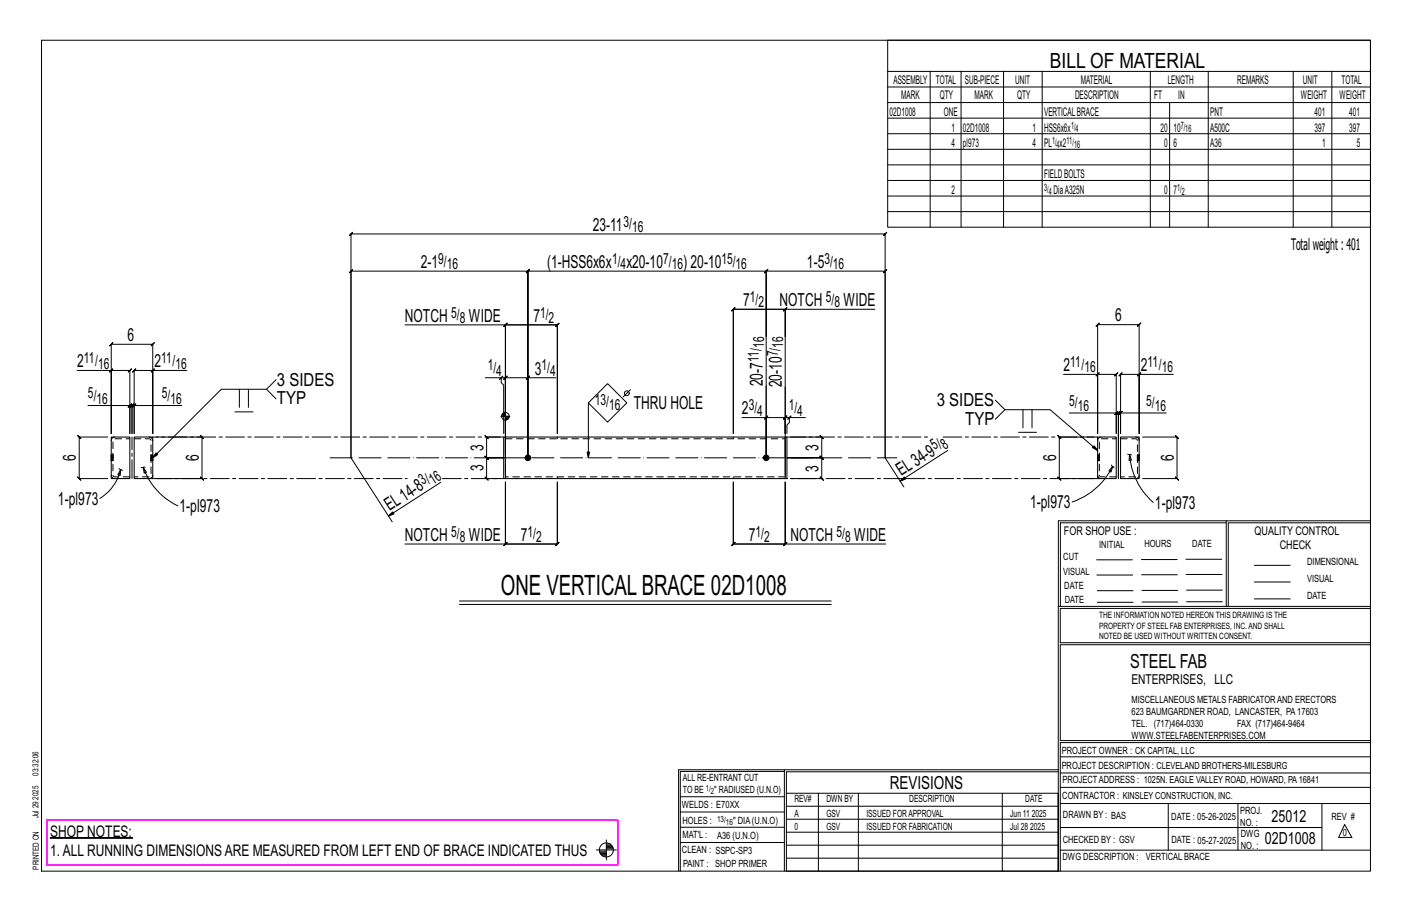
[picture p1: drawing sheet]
<svg xmlns="http://www.w3.org/2000/svg" width="432mm" height="279mm" viewBox="0 0 432 279" stroke-linecap="round" stroke-linejoin="round" font-family="sans-serif">
<g fill="#000" stroke="#000" stroke-width=".31">
<path d="M15.4 256.1h25.2v.1h-25.2z"/>
<circle cx="161.4" cy="139.9" r=".86"/>
<circle cx="234.3" cy="139.9" r=".86"/>
</g>
<g fill="none" stroke="#000" stroke-width=".31">
<path d="M12.7 12.3h406.4v254h-406.4zM271.5 12.3h147.6v57.2h-147.6zM271.5 21.8h147.6M271.5 26.6h147.6M271.5 31.4h147.6M271.5 36.1h147.6M284.5 21.8v47.7M293.9 21.8v47.7M306.9 21.8v47.7M318.7 21.8v47.7M351.8 21.8v47.7M357.7 31.4v38.1"/>
<path d="M369.5 21.8v47.7M395.5 21.8v47.7M407.3 21.8v47.7M271.5 40.9h147.6M271.5 45.6h147.6M271.5 50.4h147.6M271.5 55.2h147.6M271.5 59.9h147.6M271.5 64.7h147.6M123.8 99.3h30.8v33.2v-33.2l-.5 .5 1-1-.5 .5h15.8l-.5 .5 1-1-.5 .5v33.2v-33.2l.5-.5-1 1 .5-.5h-15.8M155.1 98.8l-1 1zM240.1 94.5l.5-.5-1 1z"/>
<path d="M240.1 94.5h-15.8l.5-.5-1 1 .5-.5v38v-38l-.5 .5 1-1-.5 .5h15.8l-.5 .5 1-1-.5 .5v8.4v-8.4h27.4M23.6 113.2h10.4v19.3v-27.3l-.5 .5 1-1-.5 .5h12.7l-.5 .5 1-1-.5 .5v27.3v-19.3h10.4M33.5 113.7l1-1zM34 113.2h5.7l-.5 .5 1-1-.5 .5v19.3v-8.5h-12.8M46.7 113.2l.5-.5-1 1zM46.7 113.2h-5.7l.5-.5-1 1 .5-.5v19.3v-8.5h14.6M73.2 119v5.5M76 119v5.5M81.5 119l2.9 2.9M84.4 116.1l-2.9 2.9h-13.8l-21 20.9 1-1.5 .5 .6-1.5 .9M148.4 115.5h4.9v1.5l.7 .7v14.8M153.3 115.5l-.5 .5 1-1z"/>
<path d="M153.3 115.5h1.3l-.5 .5 1-1-.5 .5v17M161.4 115.5l.5-.5-1 1zM161.4 115.5h-6.8l.5-.5-1 1 .5-.5v24.4M170 115.5h-8.6v24.4M192.8 119.1l-2.2 2.2M234.3 118.1v21.8zM234.3 102.9v37v-12.2h-7.4M240.1 118.4v14.1zM240.1 102.9v29.6v-4.8l-.5 .5 1-1-.5 .5h1.3M325.2 114.4h10.5v18.1v-33.3l-.5 .5 1-1-.5 .5h12.7l-.5 .5 1-1-.5 .5v33.3v-18.1h10.4M335.7 114.4l-.5 .5 1-1zM335.7 114.4h5.7l-.5 .5 1-1-.5 .5v18.1v-6.3h-14.4"/>
<path d="M348.4 114.4l.5-.5-1 1zM348.4 114.4h-5.7l.5-.5-1 1 .5-.5v18.1v-6.3h13.9M33 133.6h-8.8l-.5-.5 1 1-.5-.5v12.7l-.5-.5 1 1-.5-.5h8.8M39.2 124.5l1-1zM39.7 124h.7l-.5 .5 1-1-.5 .5v8.5v-8.5l-.5 .5 1-1-.5 .5h.6M40.5 124.5l1-1zM47.8 133.6h14l-.5-.5 1 1-.5-.5v12.7l-.5-.5 1 1-.5-.5h-14M71.8 125.9h5.5M107.3 139.9v-68.4l-.5 .5 1-1-.5 .5h163.4l-.5 .5 1-1-.5 .5v68.4M107.3 139.9v-57l-.5 .5 1-1-.5 .5h54.1l-.5 .5 1-1-.5 .5v57v-57l-.5 .5 1-1-.5 .5h72.9l-.5 .5 1-1-.5 .5v20v-20l-.5 .5 1-1-.5 .5h36.4l-.5 .5 1-1-.5 .5v57M107.3 139.9l12.6 19.6M153 133.6h-4.2l-.5-.5 1 1-.5-.5v6.3l-.5-.5 1 1-.5-.5h5.2h-5.2l-.5-.5 1 1-.5-.5v6.4l-.5-.5 1 1-.5-.5h4.2"/>
<path d="M153.2 127.2h2.8M153.5 126.8v.4M153.7 126.5v.7M153.9 126.3v.9M154.1 126.2v1M154.4 126.1v1.1M154.6 125.9v13M154.8 127.2v1.2M155 127.2v1.1M155.2 127.2v1M155.4 127.2v.8M155.6 127.2v.5"/>
<path d="M179.9 123.2l5.9-5.9 5.9 5.9-5.9 5.8zM179.9 123.2v16.7l-.3-1.7h.7l-.4 1.7M233.8 128.2l1-1zM234.3 127.7h5.8l-.5 .5 1-1-.5 .5v12.2M240.9 128.2l1-1zM241.7 133.6h9.6l-.5-.5 1 1-.5-.5v6.3l-.5-.5 1 1-.5-.5h-10.6h10.6l-.5-.5 1 1-.5-.5v6.4l-.5-.5 1 1-.5-.5h-9.6M246.3 127.7h-4.9v1.5l-.7 .7v2.6M270.7 139.9l5.7 8.9M289.8 137.7l-14.5 9.4 1.2-1.3 .4 .6-1.6 .7M304.4 122.3l2.9 2.9h13.8l14.6 12.5-1.6-.9 .5-.5 1.1 1.4M307.3 125.2l-2.9 3M311.4 132.2h5.6"/>
<path d="M312.8 125.2v5.6M315.6 125.2v5.6M334.6 133.6h-10.7l-.5-.5 1 1-.5-.5v12.7l-.5-.5 1 1-.5-.5h10.7M340.9 126.7l1-1zM341.4 126.2h.6l-.5 .5 1-1-.5 .5v20.1v-20.1l-.5 .5 1-1-.5 .5h.7M342.2 126.7l1-1zM344.9 138.8l.5 .1M345.4 138.9l.6 1.7-.7 .1zM345.4 138.9a21.3 21.3 0 0 0 7.3 14.7M345.4 138.9l.6 .2M349.4 133.6h10.5l-.5-.5 1 1-.5-.5v12.7l-.5-.5 1 1-.5-.5h-10.5M36.4 143.2l.5 .4"/>
<path d="M36.9 143.6l-.1 1.7-.8-.2zM36.9 143.6a14.2 14.2 0 0 1-6.3 8.8M36.9 143.6l.5 .3M43.8 142.9l1 1.5-.7 .2zM43.8 142.9a20.7 20.7 0 0 0 10.6 11.7M43.8 142.9h-.6M44.4 142.8l-.6 .1M134.8 147.4l-16 10.3 1.3-1.2 .4 .6-1.7 .6M339.9 142.2l.4 .4M340.3 142.6l-.5 1.7-.7-.4zM340.3 142.6a21.5 21.5 0 0 1-12.4 10.9M340.3 142.6l.4 .4"/>
<path d="M375 159.8h-50.7v25.6M375 159.2h-51.3l-.1 107.1M419.1 159.2h-44.1v26.2M419.1 159.8h-43.5v25.6M123.8 166.3h30.8v-18.9v18.9l-.5 .5 1-1-.5 .5h15.8l-.5 .5 1-1-.5 .5v-18.9v18.9l.5-.5-1 1 .5-.5h-15.8M154.6 166.3l-.5 .5 1-1zM240.1 166.3l.5-.5-1 1zM240.1 166.3h-15.8l.5-.5-1 1 .5-.5v-18.9v18.9l-.5 .5 1-1-.5 .5h15.8l-.5 .5 1-1-.5 .5v-18.9v18.9h30.8M335.4 171.1h10.9M335.4 175.8h11M349 171h11M349.1 175.7h11"/>
<path d="M362.7 171h10.9M362.7 175.6h11M383.6 172.8h11M383.6 177.9h11M140.5 183.7h113.7M140.5 184.8h113.7M323.7 185.4h95.4M335.5 184.1h11M335.5 180.6h11M349.2 184h11M349.2 180.5h11M362.9 180.4h10.9"/>
<path d="M362.9 184h10.9M383.6 183.1h11M419.1 186h-94.9v10.5h94.9M419.1 197.1h-94.9v29.3h94.9v.6h-94.9v39.3M239.9 235.8h-31.9v30.5M239.9 235.3h-32.4v31M323.6 235.3h-83.7v31M323.6 235.9h-83.1v6.6M324.2 236.3h94.9M324.2 231.4h94.9M182.4 259.8h6.1M185.4 256.8v6.1"/>
<path d="M185.4 258.7h1.9M185.4 258.4h1.6M185.4 259.5h2.1M185.4 259.1h2M185.4 258h1.2M208 252.9h31.9M208 257.5h31.9M208 243.6h31.9M208 248.2h31.9M240.5 242.5h83.1v23.8h-83.1zM240.5 258.4h83.1M240.5 254.4h83.1"/>
<path d="M240.5 250.4h83.1M240.5 246.5h83.1M250.3 242.5v23.8M262.5 242.5v23.8M306.5 242.5v23.8M324.2 253h80.1M324.2 245.6h94.9M324.2 259.9h94.9M324.2 240.7h94.9M357.3 245.6v14.3M378.6 245.6v14.3M404.3 245.6v14.3"/>
<path d="M411.2 252.1l2.2 3.9h-4zM183.3 260.2h2.1M183.4 260.5h2M183.5 260.9h1.9M183.8 261.3h1.6M184.3 261.6h1.1M240.5 262.3h83.1"/>
<circle cx="154.6" cy="127.2" r="1.16"/>
<circle cx="191.7" cy="120.2" r=".74"/>
<circle cx="185.4" cy="259.8" r="2.14"/>
</g>
<path d="M14.3 250.7h174.6v13.7h-174.6z" fill="none" stroke="#f0f" stroke-width=".5"/>
<g fill="none" stroke="#000" stroke-width=".32">
<path d="M34 139.1h.1M34 133.6h5.7v12.7h-5.7zM34.5 139.1h.1M41 133.6h5.7v12.7h-5.7zM46.2 139.1h.1M46.7 139.1h.1M154 133.6h.6v12.7h-.6zM154.6 134.7v10.5M154.6 133.6h85.5M240.1 133.6h.6v12.7h-.6zM240.1 134.7v10.5M335.7 139.1h.1"/>
<path d="M335.7 133.6h5.7v12.7h-5.7zM336.2 139.1h.1M342.7 133.6h5.7v12.7h-5.7zM347.8 139.1h.1M348.4 139.1h.1M34 140.8h.1M34.5 140.8h.1M46.2 140.8h.1M46.7 140.8h.1M154.6 146.3h85.5M335.7 140.8h.1M336.2 140.8h.1"/>
<path d="M347.8 140.8h.1M348.4 140.8h.1"/>
</g>
<g fill="none" stroke="#000" stroke-width=".31" stroke-dasharray="2 1.4">
<path d="M34 139.6h.6v.3h-.6zM34 139.6v-.3h.6v.3M34 139.3v-.1h.6v.1M34 139.2v-.1M34 139.9v.4h.6v.3M34.5 139.1h-.5M34.6 139.1v.1M34.6 139.9v.4M35.1 133.6a1.06 1.06 0 0 0-1.1 1.1M41 134.1h4.7l.3 .2 .2 .4-.1 10.7-.4 .4h-4.7M46.2 139.9h.5v.4h-.5zM46.2 139.9v-.3"/>
<path d="M46.7 134.7a1.06 1.06 0 0 0-1-1.1M46.7 139.1h-.5M46.7 139.1v.1M46.7 139.3v-.1l-.5-.1M46.7 139.6v-.3h-.5v-.1M46.7 139.9v-.3h-.5v-.3M154.6 134.1h85.5M170.4 133.6v.5M224.3 134.1v-.5M335.7 139.6h.5v.3h-.5zM335.7 139.6v-.3h.5v.3M335.7 139.3v-.1h.5v.1"/>
<path d="M335.7 139.2v-.1M335.7 139.9v.4h.5v.3M336.2 139.1h-.5M336.2 139.1v.1M336.2 139.9v.4M336.7 133.6a1.06 1.06 0 0 0-1 1.1M342.7 134.1h4.6l.4 .2 .1 .4v10.7l-.5 .4h-4.6M347.8 139.9h.6v.4h-.6zM347.8 139.9v-.3M348.4 134.7a1.06 1.06 0 0 0-1.1-1.1M348.4 139.1h-.6M348.4 139.1v.1"/>
<path d="M348.4 139.3v-.1l-.6-.1M348.4 139.6v-.3h-.6v-.1M348.4 139.9v-.3h-.6v-.3M34 140.8v-.1M34 140.6v.1l.6 .1M34 140.3v.3h.6v.1M34 145.2a1.06 1.06 0 0 0 1.1 1.1M34 140.8h.5M39.7 145.8h-4.6l-.4-.2-.2-.4 .1-10.7 .5-.4h4.6M45.7 146.3a1.06 1.06 0 0 0 1-1.1M46.2 140.8v-.1M46.2 140.8h.5"/>
<path d="M46.7 140.3v.3h-.5v-.3M46.7 140.6v.1h-.5v-.1M46.7 140.7v.1M170.4 145.8v.5M224.3 146.3v-.5M240.1 145.8h-85.5M335.7 140.8v-.1M335.7 140.6v.1l.5 .1M335.7 140.3v.3h.5v.1M335.7 145.2a1.06 1.06 0 0 0 1 1.1M335.7 140.8h.5M341.4 145.8h-4.7l-.4-.2-.1-.4v-10.7l.5-.4h4.7"/>
<path d="M347.3 146.3a1.06 1.06 0 0 0 1.1-1.1M347.8 140.8v-.1M347.8 140.8h.6M348.4 140.3v.3h-.6v-.3M348.4 140.6v.1h-.6v-.1M348.4 140.7v.1"/>
</g>
<path d="M101 139.9h173.3" fill="none" stroke="#000" stroke-width=".31" stroke-dasharray="6.8 1 0 1"/>
<path d="M154 133.6h-107.3M240.7 133.6h43.4M288.4 133.6h47.3M40.4 146.3v-12.7M46.7 146.3h77.8M135.3 146.3h18.7M276 146.3h-35.3M335.7 146.3h-59.2" fill="none" stroke="#000" stroke-width=".31" stroke-dasharray="5.8 1 1 1"/>
<text font-size="8.6" x="153.2" y="181.8">ONE VERTICALBRACE 02D1008</text>
<text font-size="6.4" x="321.1" y="20.7">BILL OF MATERIAL</text>
<text font-size="5.9" x="345.6" y="204.1">STEEL FAB</text>
<g font-size="5.5">
<text x="181.2" y="70.5">23-11</text>
<text x="128.7" y="81.9">2-1</text>
<text x="167.3" y="81.9">(1-HSS6x6x</text>
<text x="191.5" y="81.9">x20-10</text>
<text x="208.9" y="81.9">) 20-10</text>
<text x="246.8" y="81.9">1-5</text>
<text x="227.3" y="93.6">7</text>
<text x="238.4" y="93.6">NOTCH</text>
<text x="257.9" y="93.6">WIDE</text>
<text x="123.8" y="98.3">NOTCH</text>
<text x="143.4" y="98.3">WIDE</text>
<text x="163.1" y="98.3">7</text>
<text x="341" y="98.3">6</text>
<text x="39" y="104.3">6</text>
<text x="23.6" y="112.3">2</text>
<text x="47.2" y="112.3">2</text>
<text x="325.2" y="113.5">2</text>
<text x="348.9" y="113.5">2</text>
<text x="84.7" y="118">3 SIDES</text>
<text x="163.5" y="114.5">3</text>
<text x="233.3" y="118.1" transform="rotate(-90 233.3 118.1)">20-7</text>
<text x="239.1" y="118.4" transform="rotate(-90 239.1 118.4)">20-10</text>
<text x="84.7" y="123.5">TYP</text>
<text x="193.8" y="124.9">THRU HOLE</text>
<text x="286.4" y="124.3">3 SIDES</text>
<text x="226.9" y="126.7">2</text>
<text x="295.2" y="129.8">TYP</text>
<text x="147.8" y="137.8" transform="rotate(-90 147.8 137.8)">3</text>
<text x="250.3" y="137.8" transform="rotate(-90 250.3 137.8)">3</text>
<text x="23.2" y="141" transform="rotate(-90 23.2 141)">6</text>
<text x="60.8" y="141" transform="rotate(-90 60.8 141)">6</text>
<text x="323" y="141" transform="rotate(-90 323 141)">6</text>
<text x="358.9" y="141" transform="rotate(-90 358.9 141)">6</text>
<text x="147.8" y="144.1" transform="rotate(-90 147.8 144.1)">3</text>
<text x="250.3" y="144.1" transform="rotate(-90 250.3 144.1)">3</text>
<text x="275.6" y="145.7" transform="rotate(-33 275.6 145.7)">EL34-9</text>
<text x="17.7" y="154.3">1-pl973</text>
<text x="315" y="155.4">1-pl973</text>
<text x="353.2" y="155.5">1-pl973</text>
<text x="54.9" y="156.6">1-pl973</text>
<text x="119.1" y="156.3" transform="rotate(-33 119.1 156.3)">EL14-8</text>
<text x="123.8" y="165.3">NOTCH</text>
<text x="143.4" y="165.3">WIDE</text>
<text x="159.3" y="165.3">7</text>
<text x="229" y="165.3">7</text>
<text x="241.7" y="165.3">NOTCH</text>
<text x="261.2" y="165.3">WIDE</text>
<text x="272.2" y="241.1">REVISIONS</text>
</g>
<g font-size="5.1">
<text x="388.9" y="251.3">25012</text>
<text x="386.8" y="258.1">02D1008</text>
</g>
<g font-size="4.9">
<text x="394.8" y="76.4">Totalweight : 401</text>
<text x="15.4" y="255.8">SHOP NOTES:</text>
<text x="15.4" y="261.6">1.ALL RUNNING DIMENSIONSARE MEASURED FROM LEFT END OF BRACE INDICATED THUS</text>
</g>
<g font-size="4.7">
<text x="190.7" y="69.3">3/</text>
<text x="193.3" y="70.9">16</text>
<text x="134" y="80.6">9/</text>
<text x="136.6" y="82.3">16</text>
<text x="187.2" y="80.6">1/</text>
<text x="189.8" y="82.3">4</text>
<text x="202.8" y="80.6">7/</text>
<text x="205.4" y="82.3">16</text>
<text x="220.6" y="80.6">15/</text>
<text x="225" y="82.3">16</text>
<text x="252.1" y="80.6">3/</text>
<text x="254.7" y="82.3">16</text>
<text x="229.3" y="92.3">1/</text>
<text x="231.9" y="94">2</text>
<text x="252.5" y="92.3">5/</text>
<text x="255.1" y="94">8</text>
<text x="138" y="97.1">5/</text>
<text x="140.6" y="98.7">8</text>
<text x="165.2" y="97.1">1/</text>
<text x="167.8" y="98.7">2</text>
<text x="233.7" y="106.3" transform="rotate(-90 233.7 106.3)">16</text>
<text x="239.5" y="106.3" transform="rotate(-90 239.5 106.3)">16</text>
<text x="25.6" y="111">11/</text>
<text x="30" y="112.7">16</text>
<text x="49.3" y="111">11/</text>
<text x="53.7" y="112.7">16</text>
<text x="149.1" y="113.2">1/</text>
<text x="165.6" y="113.2">1/</text>
<text x="232.1" y="110.7" transform="rotate(-90 232.1 110.7)">11/</text>
<text x="237.9" y="109" transform="rotate(-90 237.9 109)">7/</text>
<text x="327.3" y="112.2">11/</text>
<text x="331.6" y="113.9">16</text>
<text x="350.9" y="112.2">11/</text>
<text x="355.3" y="113.9">16</text>
<text x="151.8" y="114.9">4</text>
<text x="168.2" y="114.9">4</text>
<text x="26.9" y="121.7">5/</text>
<text x="29.5" y="123.4">16</text>
<text x="49.5" y="121.7">5/</text>
<text x="52.1" y="123.4">16</text>
<text x="181.9" y="123.7">13/</text>
<text x="186.2" y="125.3">16</text>
<text x="228.9" y="125.4">3/</text>
<text x="241.2" y="125.4">1/</text>
<text x="327" y="124">5/</text>
<text x="329.6" y="125.7">16</text>
<text x="350.5" y="124">5/</text>
<text x="353.1" y="125.7">16</text>
<text x="231.6" y="127.1">4</text>
<text x="243.8" y="127.1">4</text>
<text x="285.8" y="137.6" transform="rotate(-33 285.8 137.6)">5/</text>
<text x="288.9" y="137.6" transform="rotate(-33 288.9 137.6)">8</text>
<text x="129.3" y="148.3" transform="rotate(-33 129.3 148.3)">3/</text>
<text x="132.4" y="148.3" transform="rotate(-33 132.4 148.3)">16</text>
<text x="138" y="164.1">5/</text>
<text x="140.6" y="165.7">8</text>
<text x="161.3" y="164.1">1/</text>
<text x="164" y="165.7">2</text>
<text x="231" y="164.1">1/</text>
<text x="233.6" y="165.7">2</text>
<text x="255.8" y="164.1">5/</text>
<text x="258.5" y="165.7">8</text>
</g>
<text font-size="4.2" x="346" y="209.1">ENTERPRISES, LLC</text>
<g font-size="3.7">
<text x="273.2" y="25.6">ASSEMBLY</text>
<text x="286.2" y="25.6">TOTAL</text>
<text x="295.1" y="25.6">SUB-PIECE</text>
<text x="310.4" y="25.6">UNIT</text>
<text x="330.5" y="25.6">MATERIAL</text>
<text x="357.1" y="25.6">LENGTH</text>
<text x="378.3" y="25.6">REMARKS</text>
<text x="398.4" y="25.6">UNIT</text>
<text x="410.2" y="25.6">TOTAL</text>
<text x="272.1" y="35.5">02D1008</text>
<text x="275.6" y="30.4">MARK</text>
<text x="287.4" y="30.4">QTY</text>
<text x="288.6" y="35.5">ONE</text>
<text x="298" y="30.4">MARK</text>
<text x="311" y="30.4">QTY</text>
<text x="319.3" y="35.5">VERTICALBRACE</text>
<text x="328.7" y="30.4">DESCRIPTION</text>
<text x="353" y="30.4">FT</text>
<text x="360.3" y="30.4">IN</text>
<text x="370.1" y="35.5">PNT</text>
<text x="397.8" y="30.4">WEIGHT</text>
<text x="402" y="35.5">401</text>
<text x="409.6" y="30.4">WEIGHT</text>
<text x="412.6" y="35.5">401</text>
<text x="290.9" y="40.2">1</text>
<text x="294.5" y="40.2">02D1008</text>
<text x="315.8" y="40.2">1</text>
<text x="319.3" y="40.2">HSS6x6x</text>
<text x="354.9" y="40.2">20</text>
<text x="358.9" y="40.2">10</text>
<text x="370.1" y="40.2">A500C</text>
<text x="402" y="40.2">397</text>
<text x="412.6" y="40.2">397</text>
<text x="290.9" y="45">4</text>
<text x="294.5" y="45">pl973</text>
<text x="315.8" y="45">4</text>
<text x="319.3" y="45">PL x2</text>
<text x="356" y="45">0</text>
<text x="358.9" y="45">6</text>
<text x="370.1" y="45">A36</text>
<text x="404.3" y="45">1</text>
<text x="415" y="45">5</text>
<text x="290.9" y="59.3">2</text>
<text x="319.3" y="54.5">FIELDBOLTS</text>
<text x="322.2" y="59.3">DiaA325N</text>
<text x="356" y="59.3">0</text>
<text x="358.9" y="59.3">7</text>
<text x="325.3" y="163.4">FOR SHOP USE :</text>
<text x="383.7" y="163.4">QUALITY CONTROL</text>
<text x="391.4" y="167.8">CHECK</text>
</g>
<g font-size="3.1">
<text x="327.5" y="39.4">1/</text>
<text x="328.9" y="40.5">4</text>
<text x="361.1" y="39.4">7/</text>
<text x="362.5" y="40.5">16</text>
<text x="321.7" y="44.1">1/</text>
<text x="323.1" y="45.3">4</text>
<text x="326.1" y="44.1">11/</text>
<text x="328.5" y="45.3">16</text>
<text x="319.3" y="58.4">3/</text>
<text x="320.7" y="59.5">4</text>
<text x="360" y="58.4">1/</text>
<text x="361.4" y="59.5">2</text>
<text x="336.2" y="167.4">INITIAL</text>
<text x="350" y="167.1">HOURS</text>
<text x="364.6" y="167.2">DATE</text>
<text x="325.2" y="171.3">CUT</text>
<text x="399.8" y="172.8">DIMENSIONAL</text>
<text x="325.1" y="175.8">VISUAL</text>
<text x="399.8" y="177.9">VISUAL</text>
<text x="325.5" y="180">DATE</text>
<text x="325.7" y="184.4">DATE</text>
<text x="399.8" y="183.1">DATE</text>
<text x="346" y="215">MISCELLANEOUS METALS FABRICATORAND ERECTORS</text>
<text x="346" y="218.6">623 BAUMGARDNER ROAD, LANCASTER, PA17603</text>
<text x="346" y="225.8">WWW.STEELFABENTERPRISES.COM</text>
<text x="346" y="222.2">TEL. (717)464-0330</text>
<text x="378.3" y="222.2">FAX (717)464-9464</text>
<text x="324.7" y="230.5">PROJECT OWNER : CK CAPITAL, LLC</text>
<text x="208.8" y="238.8">ALL RE-ENTRANT CUT</text>
<text x="324.7" y="235.1">PROJECT DESCRIPTION : CLEVELAND BROTHERS-MILESBURG</text>
<text x="324.9" y="239.5">PROJECTADDRESS : 1025N. EAGLE VALLEY ROAD, HOWARD, PA16841</text>
<text x="208.8" y="242.5">TO BE</text>
<text x="218.4" y="242.5">&quot; RADIUSED (U.N.O)</text>
<text x="242.9" y="245.3">REV#</text>
<text x="252.7" y="245.3">DWN BY</text>
<text x="278.1" y="245.3">DESCRIPTION</text>
<text x="313.5" y="245.3">DATE</text>
<text x="324.9" y="244.2">CONTRACTOR : KINSLEY CONSTRUCTION, INC.</text>
<text x="208.5" y="247">WELDS : E70XX</text>
<text x="208.7" y="251.7">HOLES :</text>
<text x="224.2" y="251.8">&quot; DIA(U.N.O)</text>
<text x="242.9" y="249.9">A</text>
<text x="252.7" y="249.9">GSV</text>
<text x="264.9" y="249.9">ISSUED FORAPPROVAL</text>
<text x="309" y="249.9">Jun 11</text>
<text x="315.5" y="249.9">2025</text>
<text x="325.1" y="250">DRAWN BY : BAS</text>
<text x="358.2" y="250.5">DATE : 05-26-2025</text>
<text x="379.3" y="248.9">PROJ.</text>
<text x="407.2" y="250.5">REV #</text>
<text x="208.7" y="256.3">MAT'L :</text>
<text x="219.3" y="256.4">A36 (U.N.O)</text>
<text x="242.9" y="253.8">0</text>
<text x="252.7" y="253.8">GSV</text>
<text x="264.9" y="253.8">ISSUED FOR FABRICATION</text>
<text x="309" y="253.8">Jul 28</text>
<text x="315" y="253.8">2025</text>
<text x="325" y="257.6">CHECKED BY : GSV</text>
<text x="358.3" y="257.7">DATE : 05-27-2025</text>
<text x="379.3" y="252.5">NO. :</text>
<text x="379.5" y="255.9">DWG</text>
<text x="410.6" y="255.5">0</text>
<text x="208.6" y="260.7">CLEAN : SSPC-SP3</text>
<text x="324.9" y="262.9">DWG DESCRIPTION :</text>
<text x="350.4" y="263">VERTICAL BRACE</text>
<text x="379.5" y="259.5">NO. :</text>
<text x="208.9" y="265">PAINT : SHOP PRIMER</text>
</g>
<g font-size="2.7">
<text x="336.1" y="189">THE INFORMATION NOTED HEREON THIS DRAWING IS THE</text>
<text x="336.1" y="195.4">NOTED BE USED WITHOUT WRITTEN CONSENT.</text>
<text x="336.1" y="192.2">PROPERTY OF STEEL FAB ENTERPRISES, INC.AND SHALL</text>
</g>
<g font-size="2.6">
<text x="215.9" y="241.8">1/</text>
<text x="217.4" y="242.7">2</text>
<text x="219.3" y="251.1">13/</text>
<text x="222" y="252.1">16</text>
</g>
<g font-size="2.5">
<text x="11.7" y="237.1" transform="rotate(-90 11.7 237.1)">03:32:06</text>
<text x="11.8" y="244.4" transform="rotate(-90 11.8 244.4)">2025</text>
<text x="11.8" y="250.1" transform="rotate(-90 11.8 250.1)">Jul 29</text>
<text x="11.9" y="265.8" transform="rotate(-90 11.9 265.8)">PRINTED ON</text>
</g>
</svg>
